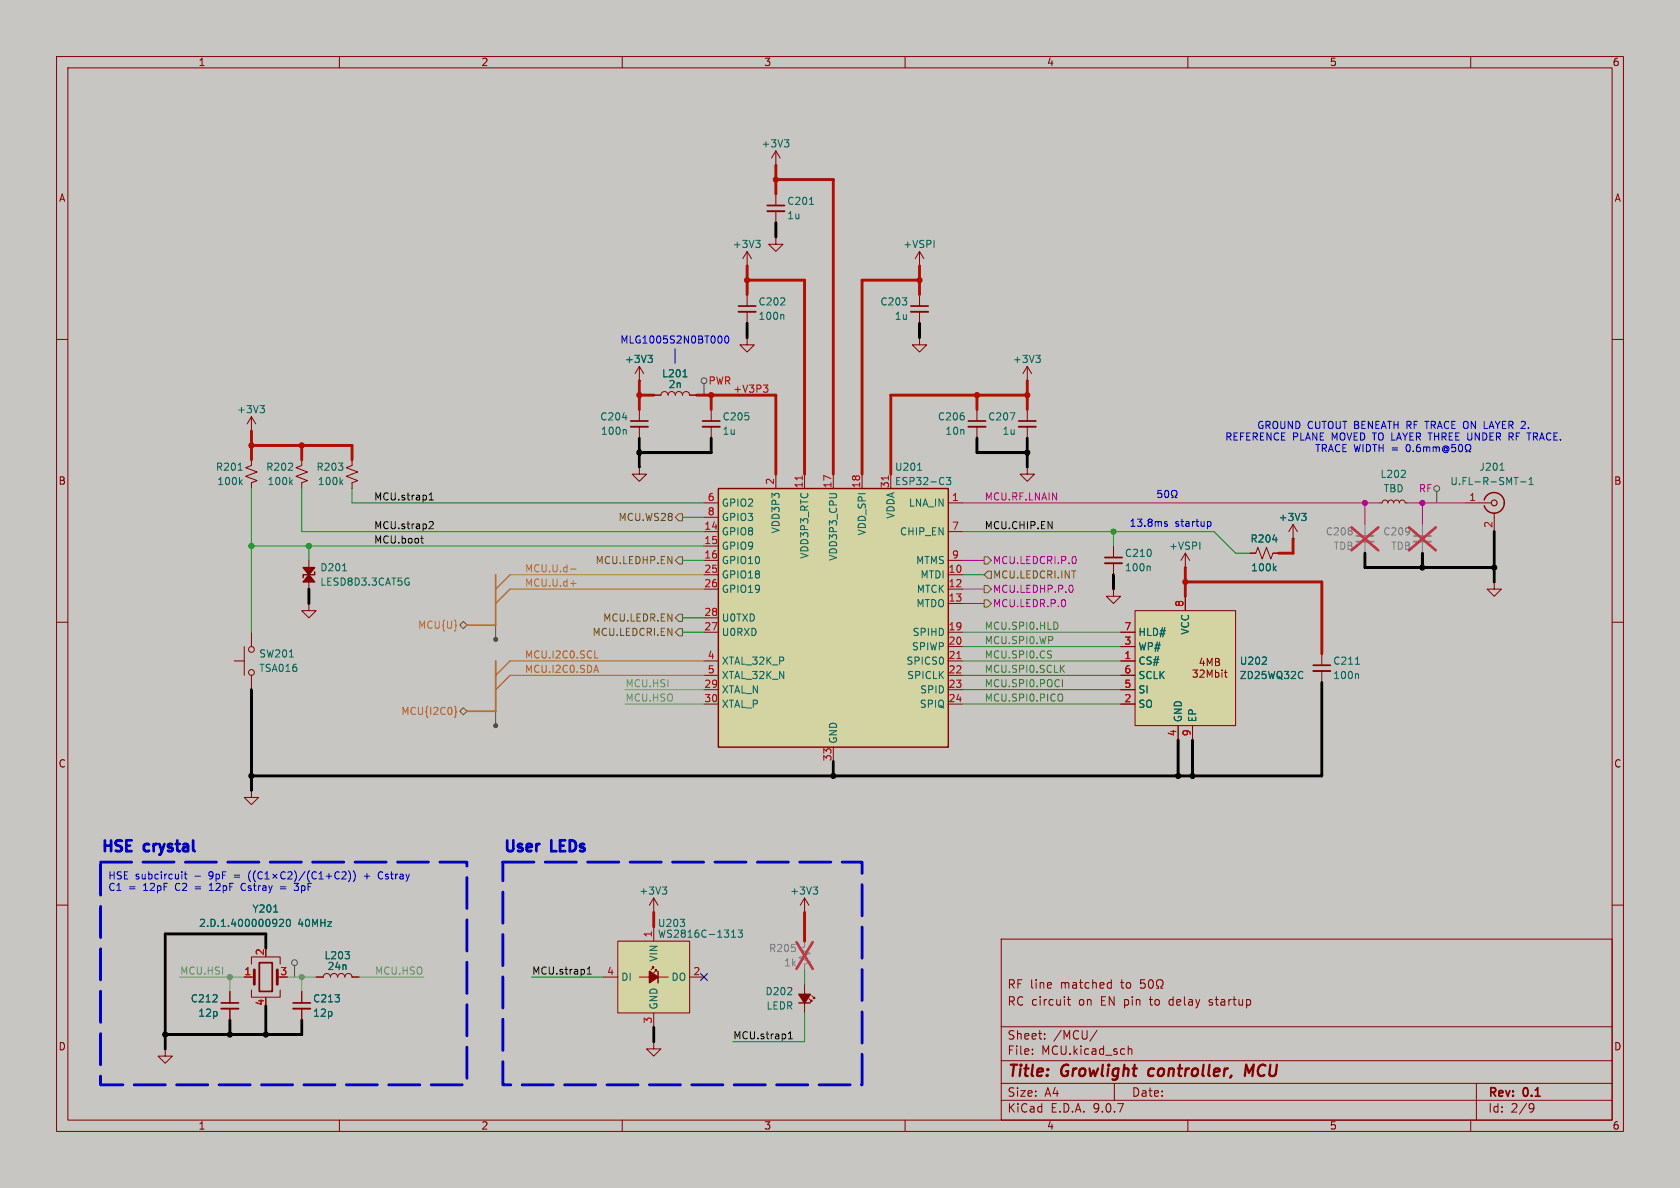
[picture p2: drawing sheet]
<svg xmlns="http://www.w3.org/2000/svg" width="297mm" height="210mm" viewBox="0 0 297 210" stroke-linecap="round" stroke-linejoin="round" font-family="sans-serif">
<path d="M0 0h297v210h-297z" fill="#c8c6c2" stroke="#c8c6c2" stroke-width=".18"/>
<g fill="none" stroke="#840000" stroke-width=".18">
<path d="M10 10h277v190h-277zM12 12h273v186h-273zM60 10v2M110 10v2M160 10v2M210 10v2M260 10v2M132.1 59.7v1.3h-1.3l1.3 1.2 1.2-1.2h-1.2M132.1 59.7h.1M132.1 47h.1M132.1 44.5v2.5M132.1 52.1v2"/>
<path d="M132.1 55.1v2.1M132.1 44.5l-.8 1.2M132.1 44.5l.7 1.2M137.2 41.9v1.3h-1.3l1.3 1.3 1.2-1.3h-1.2M137.2 41.9h.1M162.6 47h.1M162.6 59.7v1.3h1.2l-1.2 1.2-1.3-1.2h1.3M162.6 59.7h.1M162.6 44.5v2.5M162.6 52.1v2M162.6 55.1v2.1M162.6 44.5l-.8 1.2"/>
<path d="M162.6 44.5l.7 1.2M10 60h2M44.4 76.2h.1M44.4 73.7v2.5M44.4 73.7l-.7 1.2M44.4 73.7l.8 1.2M113 67.3h.1M113 64.8l-.7 1.2M113 64.8l.8 1.2M113 64.8v2.5M113 72.4v2M113 75.4v2.1"/>
<path d="M115.6 69.9h1.2a.64 .64 0 0 1 .7-.7 .64 .64 0 0 1 .6 .7 .64 .64 0 0 1 .6-.7 .64 .64 0 0 1 .7 .7 .64 .64 0 0 1 .6-.7 .64 .64 0 0 1 .6 .7 .64 .64 0 0 1 .7-.7 .64 .64 0 0 1 .6 .7h1.3M172.7 72.4v2M172.7 75.4v2.1M181.6 67.3h.1M181.6 64.8v2.5M181.6 72.4v2M181.6 75.4v2.1M181.6 64.8l-.8 1.2M181.6 64.8l.8 1.2M285 60h2M44.4 81.3v1l-1 .4 2.1 .7-2.1 .8 2.1 .8-1.1 .3v1.1M53.3 81.3v1l-1 .4 2.1 .7-2.1 .8 2.1 .8-1.1 .3v1.1"/>
<path d="M54.6 99.1v5M62.2 81.3v1l-1 .4 2 .7-2 .8 2 .8-1 .3v1.1M181.6 82.6v1.2h1.3l-1.3 1.3-1.3-1.3h1.3M181.6 82.6h.1M209.5 97.8l-.7 1.3M209.5 97.8l.8 1.3M209.5 97.8v2.5M221 97.8h1l.4-1 .7 2 .8-2 .8 2 .3-1h1.1M228.6 95.3h.1M228.6 92.7l-.8 1.3M228.6 92.7l.8 1.3M228.6 92.7v2.6"/>
<path d="M243.8 88.9h.5l.2-.4 .4-.1 .3 .1 .2 .4 .1-.4 .4-.1 .3 .1 .2 .4 .1-.4 .4-.1 .3 .1 .2 .4 .1-.4 .4-.1 .4 .1 .1 .4h.5M259.1 88.9h4.6M264.2 90.7v3.3M10 110h2M41.4 116.8h1.8M43.2 114.3v5.1M44.4 111.8v2.5M44.4 119.4v2.5M54.6 106.7v1.3h1.3l-1.3 1.2-1.3-1.2h1.3M54.6 106.7h.1M209.5 100.3h.1M264.2 102.9v1.2h1.2l-1.2 1.3-1.3-1.3h1.3"/>
<path d="M264.2 102.9h.1M285 110h2M44.4 139.7v1.3h1.3l-1.3 1.2-1.2-1.2h1.2M44.4 139.7h.1M115.6 158.8l-.8 1.2M115.6 158.8l.7 1.2M115.6 158.8v2.5M142.2 158.8l-.7 1.2M142.2 158.8l.8 1.2M142.2 158.8v2.5M10 160h2M115.6 161.3h.1"/>
<path d="M142.2 161.3h.1M142.2 174v5.1M143 176.5l.5 .5v-.2v.2h-.2M143.5 176l.5 .5v-.2v.2h-.2M177 166h108v32h-108zM188.7 176.7h.5M188.9 176.2v1.3l.3 .2M196 173.7l.5 .1M196.5 173.2v1.5M196.5 174.6l-.5 .1M202.4 173.2h-.7l-.1 .7 .2-.1h.5l.2 .3-.1 .5-.2 .1-.6-.1M203.2 173.3l.2-.1a.81 .81 0 0 1 .6 .6 .81 .81 0 0 1-.3 .8l-.2 .1a.81 .81 0 0 1-.3-1.4z"/>
<path d="M204.5 174.7h.3v-.3a.64 .64 0 0 1-.3-.9 .64 .64 0 0 1 .9-.2 .69 .69 0 0 1-.2 1.1v.3h.4M213.7 177.6l.2 .1M213.8 176.8v.3M285 160h2M60 198v2M110 198v2M160 198v2M177 194.5h108M177 191.5h108M177 187.5h108M177 181.5h108M182.5 186.3v.1"/>
<path d="M182.5 185.5v.1M184.7 183.6v.1M184.7 182.8v.1M194 182.1l-1.3 2M197 191.5v3M199.5 184.9v1.5M199.5 185.5l.2-.1 .3 .1 .1 .9M210 198v2M260 198v2M261 191.5v6.5M270.6 195.1l.5 .1a.99 .99 0 0 1-.4 1.4h-.2M271.2 195.7l-.3 .3h-.3"/>
<circle cx="44.5" cy="118.9" r=".51"/>
<circle cx="44.5" cy="114.8" r=".51"/>
</g>
<path d="M203.2 189.1l-.2 .7 .3 .4M221.6 188.2l-.8 1.4-.5-1.4-.2 2" fill="none" stroke="#840000" stroke-width=".4"/>
<g fill="none" stroke="#006464" stroke-width=".18">
<path d="M133.6 42.5h.8l-.4 .5M134.1 43l.3 .2v.3l-.3 .3M138.4 55.6l.2 .2v.7M165.1 42.5v1.3M46 71.7h.7l-.4 .5M46.5 72.2l.2 .2v.3l-.2 .3M110 73.8h.8M110.5 75.9l.2 .2v.7M114.5 62.8h.8l-.4 .5M115.1 63.3l.2 .2v.3l-.2 .3M120.7 66.6h.8M178.6 73h.8l-.5 1.2"/>
<path d="M183.1 62.8h.8l-.4 .5M183.7 63.3l.2 .2v.3l-.2 .3M42.1 83.1h.7M42.5 85.2l.3 .5M42.8 84.8l-.5 .5M51.4 85.2l.3 .5M51.7 84.8l-.5 .5M60.2 85.2l.4 .5M60.6 84.8l-.5 .5M212.1 95.8v1.3M225 95.4h.8M230.1 90.7h.8l-.4 .5"/>
<path d="M230.7 91.2l.2 .3v.3l-.2 .2M247.7 84.4h.8M248.4 83.3v.4M265.2 83.1h.7M267.7 84.4h.7M268.8 85.2h1M270.3 85.7h.7M270.3 84.8l.4-.4v1.3M51.2 116.1h.7M60.6 100.9h.7M72.1 102.9h.2v.4l-.2 .1M72.2 102.2h.1"/>
<path d="M225.2 100.4l.4 .5M225.6 100.1l-.5 .4M117.1 156.8h.8l-.5 .5M117.6 157.3l.3 .2v.3l-.3 .3M143.8 156.8h.7l-.4 .5M144.3 157.3l.2 .2v.3l-.2 .3"/>
</g>
<path d="M130.6 54.1h3M161 54.1h3.1M111.5 74.4h3.1M171.2 74.4h3M180.1 74.4h3" fill="none" stroke="#840000" stroke-width=".3"/>
<path d="M130.6 55.1h3M161 55.1h3.1M111.5 75.4h3.1M171.2 75.4h3M180.1 75.4h3" fill="none" stroke="#840000" stroke-width=".33"/>
<path d="M262.4 88.4a1.81 1.81 0 0 1 2.8-1 1.81 1.81 0 0 1 0 2.9 1.81 1.81 0 0 1-2.8-.9M55.6 101.1v.5h-2v.5M141.2 177.3h2.1" fill="none" stroke="#840000" stroke-width=".25"/>
<circle cx="264.2" cy="88.9" r=".51" fill="none" stroke="#840000" stroke-width=".2"/>
<g fill="#840000" stroke="#840000" stroke-width=".25">
<path d="M53.6 100.3h2l-1 1.3z"/>
<path d="M54.6 101.6l1 1.3h-2z"/>
<path d="M141.2 175.8h2.1l-1.1 1.5z"/>
</g>
<path d="M239.8 94.7h3M249.9 94.7h3.1" fill="none" stroke="#858482" stroke-width=".3"/>
<path d="M239.8 95.8h3M249.9 95.8h3.1" fill="none" stroke="#858482" stroke-width=".33"/>
<path d="M241.3 92.7v2M241.3 95.8v2M251.5 92.7v2M251.5 95.8v2M142.2 166.4v1l-1 .4 2.1 .7-2.1 .8 2.1 .8-1.1 .3v1.1" fill="none" stroke="#858482" stroke-width=".18"/>
<path d="M238.9 93.2l4.8 4.1M243.7 93.2l-4.8 4.1M249.1 93.2l4.7 4.1M253.8 93.2l-4.7 4.1M140.8 166.5l2.9 4.8M143.7 166.5l-2.9 4.8" fill="none" stroke="#e12e31" stroke-width=".46"/>
<path d="M109.2 166.4h12.7v12.7h-12.7z" fill="#d4d4a2"/>
<path d="M114.8 171.7l1.5 1-1.5 1z" fill="#840000" stroke="#840000" stroke-width=".25"/>
<g fill="none" stroke="#840000" stroke-width=".18">
<path d="M40.6 175.3v2M40.6 178.3v2M43.2 172.7h1.8M44.4 170.4v-1.2h5.1v1.2M44.4 175v1.3h5.1v-1.3M47 176.3v.2M53.3 175.3v2M53.3 178.3v2M55.9 172.7h1.2a.64 .64 0 0 1 .7-.6 .64 .64 0 0 1 .6 .6 .64 .64 0 0 1 .7-.6 .64 .64 0 0 1 .6 .6 .64 .64 0 0 1 .6-.6 .64 .64 0 0 1 .7 .6 .64 .64 0 0 1 .6-.6 .64 .64 0 0 1 .6 .6h1.3M106.7 172.7h2.5M109.2 166.4h12.7v12.7h-12.7zM113 172.7h5.1"/>
<path d="M115.6 171.2v-.3h-.3h.3l-.5 .6M115.6 163.8v2.6M115.6 179.1v2.5M116.1 171.7v-.2h-.3h.3l-.5 .5M121.9 172.7h2.6M29.2 185.4v1.3h1.3l-1.3 1.3-1.3-1.3h1.3M29.2 185.4h.1M115.6 184.2v1.2h1.2l-1.2 1.3-1.3-1.3h1.3M115.6 184.2h.1"/>
</g>
<path d="M116.3 171.7v2" fill="none" stroke="#840000" stroke-width=".25"/>
<path d="M48.4 161.2h.7M49.4 162.6l.5-.1 .2 .4-.8 .9h.8M50.7 162.6l.2-.1a.68 .68 0 0 1 .5 .6 .68 .68 0 0 1-.5 .7l-.2-.1-.1-.4zM61 168.2h.8l-.4 .5M61.7 168.8v.6M120.2 162.5h.8l-.4 .5M121 163.1v.6M129.3 165.7h.7M129.3 164.8l.4-.4v1.3M130.5 164.4h.8l-.5 .5 .4 .1v.6l-.2 .1-.5-.1" fill="none" stroke="#006464" stroke-width=".18"/>
<path d="M39.1 177.3h3.1M45.8 170.2h2.3v5.1h-2.3zM51.8 177.3h3.1" fill="none" stroke="#840000" stroke-width=".3"/>
<path d="M39.1 178.3h3.1M51.8 178.3h3.1" fill="none" stroke="#840000" stroke-width=".33"/>
<path d="M45 171.5v2.5M49 171.5v2.5" fill="none" stroke="#840000" stroke-width=".51"/>
<path d="M127 86.4h40.6v45.7h-40.6z" fill="#d4d4a2"/>
<path d="M127 86.4h40.6v45.7h-40.6z" fill="none" stroke="#840000" stroke-width=".25"/>
<g fill="none" stroke="#840000" stroke-width=".18">
<path d="M125.7 72.4v2M125.7 75.4v2.1M113 82.6v1.2h-1.2l1.2 1.3 1.3-1.3h-1.3M113 82.6h.1M124.5 88.9h2.5M124.5 91.4h2.5M124.5 94h2.5M124.5 96.5h2.5M124.5 99.1h2.5M137.2 83.8v2.6M142.2 83.8v2.6M147.3 83.8v2.6"/>
<path d="M152.4 83.8v2.6M157.5 83.8v2.6M167.6 88.9h2.6M167.6 94h2.6M167.6 99.1h2.6M196.8 96.5v2.1M196.8 99.6v2M124.5 101.6h2.5M124.5 104.1h2.5M124.5 109.2h2.5M124.5 111.8h2.5M124.5 116.8h2.5"/>
<path d="M124.5 119.4h2.5M167.6 101.6h2.6M167.6 104.1h2.6M167.6 111.8h2.6M167.6 116.8h2.6M167.6 119.4h2.6M167.6 106.7h2.6M167.6 114.3h2.6M196.8 104.1v1.3h1.3l-1.3 1.3-1.2-1.3h1.2M196.8 104.1h.1M233.7 115.6v2M233.7 118.6v2.1"/>
<path d="M124.5 121.9h2.5M124.5 124.5h2.5M147.3 132.1v2.5M167.6 121.9h2.6M167.6 124.5h2.6"/>
</g>
<path d="M141.8 84.1v.7M157.1 84.1v.7M169.2 116.4h.7" fill="none" stroke="#a90000" stroke-width=".18"/>
<path d="M162.2 83.1h.7M167.3 84.4h.8l-.4 .5 .3 .1v.5l-.2 .2-.5-.2M203.2 100.1l.1 .1v.7M239.6 117.4h.8M240 119.1l.2 .2v.7" fill="none" stroke="#006464" stroke-width=".18"/>
<path d="M124.2 74.4h3.1M195.3 98.6h3.1M232.2 117.6h3" fill="none" stroke="#840000" stroke-width=".3"/>
<path d="M124.2 75.4h3.1M195.3 99.6h3.1M232.2 118.6h3" fill="none" stroke="#840000" stroke-width=".33"/>
<path d="M200.7 108h17.7v20.3h-17.7z" fill="#d4d4a2"/>
<g fill="none" stroke="#840000" stroke-width=".18">
<path d="M137.2 29.2h.1M137.2 26.7l-.8 1.2M137.2 26.7l.7 1.2M137.2 26.7v2.5M137.2 34.3v2M137.2 37.3v2.1M113 67.3h.1M115.6 69.9h1.2M121.9 69.9h1.3M221 97.8h1M225 97.8h1.1M228.6 95.3h.1"/>
<path d="M196.8 104.1h.1M198.1 116.8h2.6M198.1 119.4h2.6M198.1 111.8h2.6M198.1 114.3h2.6M200.7 108h17.7v20.3h-17.7zM209.5 105.4v2.6M210.9 118.4h.8l-.4 .5 .3 .1v.6l-.2 .1-.5-.1M212.2 118.6l.4-.2 .3 .4-.8 .9h.8M212.5 116.3l-.3 .9h.7M212.8 116.8v.9M213.4 117.7v-1.3l.5 .9 .4-.9v1.3"/>
<path d="M213.4 119.7v-1.3l.5 .9 .4-.9v1.3M214.9 116.4h.4l.2 .2-.2 .4 .2 .1 .1 .3-.2 .3h-.5zM214.9 118.4v1.3M214.9 117h.4M214.9 118.9h.3l.3 .2-.1 .6h-.5M216 118.4v.2M216 118.9v.8M216.5 118.9h.4M216.6 118.4v1.1l.3 .2M198.1 121.9h2.6M198.1 124.5h2.6M208.3 128.3v2.5"/>
<path d="M210.8 128.3v2.5M40.6 175.3v2M40.6 178.3v2M43.2 172.7h1.2M53.3 175.3v2M53.3 178.3v2M55.9 172.7h1.2M62.2 172.7h1.3"/>
</g>
<g fill="none" stroke="#006464" stroke-width=".18">
<path d="M138.7 24.7h.8l-.5 .5M139.2 25.2l.3 .2v.3l-.3 .3M143.1 36.1h.7M114.5 62.8h.8l-.4 .5M115.1 63.3l.2 .2v.3l-.2 .3M120.7 66.6h.8M225 95.4h.8M230.1 90.7h.8l-.4 .5M230.7 91.2l.2 .3v.3l-.2 .2M223.1 117.4h.8M223.8 116.3v.4M225.2 100.4l.4 .5"/>
<path d="M225.6 100.1l-.5 .4M230.1 118.7l.2 .1M230.3 119.8l-.2 .2M48.4 161.2h.7M49.4 162.6l.5-.1 .2 .4-.8 .9h.8M50.7 162.6l.2-.1a.68 .68 0 0 1 .5 .6 .68 .68 0 0 1-.5 .7l-.2-.1-.1-.4zM61 168.2h.8l-.4 .5M61.7 168.8v.6"/>
</g>
<path d="M135.6 36.3h3.1" fill="none" stroke="#840000" stroke-width=".3"/>
<path d="M135.6 37.3h3.1" fill="none" stroke="#840000" stroke-width=".33"/>
<g fill="none" stroke="#484848" stroke-width=".18">
<path d="M124.5 67.8v2.1M254 86.9v2M87.6 110.5v2.2M87.6 125.7v2.2M52.1 170.7v2"/>
<circle cx="124.5" cy="67.3" r=".51"/>
<circle cx="254" cy="86.4" r=".51"/>
<circle cx="52.1" cy="170.2" r=".51"/>
</g>
<g fill="#484848" stroke="#484848" stroke-width=".18">
<circle cx="87.6" cy="113" r=".36"/>
<circle cx="87.6" cy="128.3" r=".36"/>
</g>
<path d="M105.1 118.5h.6M105.1 116.3h.7M105.4 117.6l.4 1.3M124.5 119.4h-34.3l-2.6 2.5M124.5 116.8h-34.3l-2.6 2.6M80.3 124.9l.3 .1v.6l.1 .2-.1 .2v.6l-.3 .2" fill="none" stroke="#c3670e" stroke-width=".18"/>
<path d="M120 98.4h.6v1.3h-.6l-.6-.6zM120 90.8h.6v1.3h-.6l-.6-.7zM174 98.4h.6l.7 .7-.7 .6h-.6zM81.3 110.5l.6-.6 .6 .6-.6 .6zM120 111.1h.6v1.3h-.6l-.6-.6zM120 108.6h.6v1.3h-.6l-.6-.7zM174 103.5h.6l.7 .6-.7 .7h-.6zM174 106h.6l.7 .7-.7 .6h-.6zM174.6 101h.7v1.2h-.7l-.6-.6zM81.3 125.7l.6-.6 .6 .6-.6 .7z" fill="none" stroke="#725600" stroke-width=".18"/>
<path d="M170.2 99.1h3.8M190.1 98.5l.1 .4-.1 .6M170.2 106.7h3.8M170.2 104.1h3.8M189.5 103.5l.2 .4-.2 .8" fill="none" stroke="#a900c2" stroke-width=".18"/>
<g fill="none" stroke="#50831a" stroke-width=".18">
<path d="M170.2 116.8h27.9M170.2 111.8h27.9M170.2 119.4h27.9M170.2 114.3h27.9M185.7 115.1h.2M185.8 115.8v.4M186.8 110l.2 .5-.2 .7M187.6 118.1l.6 .8M188.2 117.6l-.7 .7M170.2 124.5h27.9M170.2 121.9h27.9M187.7 122.7a.9 .9 0 0 1 0 1.2"/>
<path d="M187.8 120.1v1.3"/>
</g>
<path d="M74.4 95.2h.4M74.5 95.8l.3 .2M75.9 88.4h.7M75.9 87.5l.3-.4v1.3M75.9 92.3l.5-.1 .2 .4-.8 .9h.8M103.8 172.2h.7M103.8 171.3l.4-.4v1.3M139.4 183.6h.7M139.4 182.7l.3-.3v1.2" fill="none" stroke="#0f0f0f" stroke-width=".18"/>
<path d="M100.9 103.1h.9M100.9 100.6h.9M124.5 101.6h-34.3l-2.6 2.5M124.5 104.1h-34.3l-2.6 2.6" fill="none" stroke="#af8226" stroke-width=".18"/>
<path d="M135 68.1h.7l-.4 .5 .4 .1v.4l-.2 .2h-.4" fill="none" stroke="#b10e00" stroke-width=".18"/>
<g fill="none" stroke="#0000c2" stroke-width=".18">
<path d="M127.5 59.5l.1 .4-.1 .6M128.2 59.5l.2-.1a.68 .68 0 0 1 .5 .6 .68 .68 0 0 1-.5 .7l-.2-.2-.1-.3zM119.3 61.7v2.5M248.7 78.7a.69 .69 0 0 0 .3 1.1l.2-.1 .1-.3-.1-.7M249.9 79.7v.1M250.6 78.7a.99 .99 0 0 0-.1 1.1h.5l.1-.5-.2-.2h-.3l-.2 .2M251.7 79.1l.3-.1 .2 .2M251.7 79v.8M252.2 79.2l.2-.2 .3 .1 .1 .7M252.2 79.2v.6M253.4 79.1l.3-.1 .2 .2M253.4 79v.8"/>
<path d="M253.9 79.2l.2-.2 .3 .1 .1 .7M253.9 79.2v.6M255.8 79.2a.31 .31 0 0 0-.4 0 .31 .31 0 0 0 0 .4 .31 .31 0 0 0 .4 0M255.8 79.1v.5M255.8 79.6l.2 .1a.55 .55 0 0 0-.3-.9 .55 .55 0 0 0-.7 .6 .61 .61 0 0 0 .4 .6 .61 .61 0 0 0 .6-.2M256.7 78.6l-.1 .6 .2-.1h.4l.2 .5-.3 .2-.5-.1M258 78.7a.69 .69 0 0 0 .3 1.1l.1-.1 .2-.3-.2-.7M259.2 78.6a.58 .58 0 0 0 .2 1v.2h-.4M259.8 78.6a.58 .58 0 0 1-.1 1v.2h.3M205.3 86.7h-.6v.6l.2-.1h.4l.1 .2-.1 .4-.1 .2-.5-.2M205.9 92.6l.4 .1 .1 .2-.2 .1h-.3M205.9 92.3h.4"/>
<path d="M206 86.8l.2-.1a.68 .68 0 0 1 .4 .6 .68 .68 0 0 1-.4 .7l-.2-.2-.1-.3zM207.1 88h.3v-.3a.54 .54 0 0 1-.3-.7 .54 .54 0 0 1 .8-.2 .58 .58 0 0 1-.1 .9v.3h.3M213.6 92.2l.4 .1 .1 .1-.1 .5-.4 .1M32.2 154.1v.1M32.2 154.5v.9M32.6 154.5h.5M32.8 154.1v1.1l.3 .2M37 157.4h.7M43 156.2a.68 .68 0 0 0-.4 .6 .68 .68 0 0 0 .4 .6M44.3 153.9a1.46 1.46 0 0 0 0 2M45.2 153.9a1.46 1.46 0 0 0 0 2M46.4 154.2a.6 .6 0 0 0-.9 .5 .6 .6 0 0 0 .6 .7l.3-.1"/>
<path d="M46.8 155.4h.8M46.8 154.5l.4-.4v1.3M48.2 154.5l.8 .8M49 154.5l-.8 .8M49.6 156.8h.9M49.6 157.1h.9M50.4 154.2a.6 .6 0 0 0-.8 .5 .6 .6 0 0 0 .6 .7l.2-.1M50.9 154.2l.5-.1 .2 .4-.8 .9h.8M52 156.2h.8l-.4 .4 .3 .1 .1 .2M52 153.9a1.46 1.46 0 0 1 0 2M52.8 157.2l-.3 .2h-.3M53.9 154l-1.1 1.7"/>
<path d="M54.7 153.9a1.46 1.46 0 0 0 0 2M55.9 154.2a.6 .6 0 0 0-.8 .5 .6 .6 0 0 0 .6 .7l.2-.1M56.4 155.4h.7M56.4 154.5l.4-.4v1.3M57.7 154.9h.9M58.2 154.4v1M60 154.2a.6 .6 0 0 0-.9 .5 .6 .6 0 0 0 .6 .7l.3-.1M60.5 154.2l.4-.1 .3 .4-.8 .9h.8M61.6 153.9a1.46 1.46 0 0 1 0 2M62.5 153.9a1.46 1.46 0 0 1 0 2M64.4 154.9h1M67.4 154.1a.64 .64 0 0 0-.5 .6 .64 .64 0 0 0 .5 .7"/>
</g>
<path d="M87.6 101.6v8.9h-5.1" fill="none" stroke="#af8226" stroke-width=".3"/>
<path d="M87.6 116.8v8.9h-5.1" fill="none" stroke="#c3670e" stroke-width=".3"/>
<g fill="none" stroke="#000" stroke-width=".51">
<path d="M137.2 39.4v2.5M132.1 57.2v2.5M162.6 57.2v2.5M113 77.5v5.1M125.7 77.5v2.5h-12.7M172.7 77.5v2.5h8.9M181.6 77.5v5.1M241.3 97.8v2.5h22.9M251.5 97.8v2.5M264.2 94v8.9M54.6 104.1v2.6M196.8 101.6v2.5"/>
<path d="M44.4 121.9v17.8M147.3 134.6v2.6M208.3 130.8v6.4M210.8 130.8v6.4M233.7 120.7v16.5h-189.3M47 167.6v-2.5h-17.8v20.3M47 177.8v5.1M40.6 180.3v2.6M53.3 180.3v2.6h-24.1M115.6 181.6v2.6"/>
</g>
<g fill="none" stroke="#009600" stroke-width=".18">
<path d="M44.4 96.5h80.1M44.4 86.4v25.4M53.3 86.4v7.6h71.2M54.6 96.5v2.6M62.2 86.4v2.5h62.3M120.6 91.4h3.9M120.6 99.1h3.9M170.2 94h44.4l3.8 3.8h2.6M196.8 94v2.5M120.6 111.8h3.9M120.6 109.2h3.9M170.2 101.6h3.8"/>
<path d="M94 172.7h12.7M142.2 171.5v2.5M142.2 179.1v5.1h-12.7"/>
</g>
<path d="M170.2 88.9h73.6M241.3 88.9v3.8M248.9 88.9h10.2M251.5 88.9v3.8" fill="none" stroke="#ce006b" stroke-width=".18"/>
<g fill="none" stroke="#b10e00" stroke-width=".51">
<path d="M137.2 31.8h10.1v52M137.2 29.2v5.1M132.1 49.5h10.1v34.3M132.1 47v5.1M162.6 47v5.1M162.6 49.5h-10.2v34.3M44.4 78.7h17.8v2.6M44.4 76.2v5.1M53.3 78.7v2.6M113 69.9h2.6M113 67.3v5.1M123.2 69.9h14v13.9"/>
<path d="M125.7 69.9v2.5M172.7 69.9v2.5M181.6 69.9h-24.1v13.9M181.6 67.3v5.1M228.6 95.3v2.5h-2.5M209.5 100.3v5.1M209.5 102.9h24.2v12.7M115.6 161.3v2.5M142.2 161.3v5.1"/>
</g>
<path d="M110.5 121.9h14M110.5 124.5h14M31.7 172.7h11.5M40.6 172.7v2.6M50.8 172.7h5.1M53.3 172.7v2.6M63.5 172.7h11.4" fill="none" stroke="#689461" stroke-width=".18"/>
<path d="M123.9 172.1l1.2 1.2M125.1 172.1l-1.2 1.2" fill="none" stroke="#000084" stroke-width=".18"/>
<path d="M17.8 152.4h64.7v39.4h-64.7zM88.9 152.4h63.5v39.4h-63.5z" fill="none" stroke="#0000c2" stroke-width=".5" stroke-dasharray="5.5 2"/>
<g fill="#689461" stroke="#689461" stroke-width=".18">
<circle cx="53.3" cy="172.7" r=".46"/>
<circle cx="40.6" cy="172.7" r=".46"/>
</g>
<g fill="#ce006b" stroke="#ce006b" stroke-width=".18">
<circle cx="241.3" cy="88.9" r=".46"/>
<circle cx="251.5" cy="88.9" r=".46"/>
</g>
<g fill="#000" stroke="#000" stroke-width=".18">
<circle cx="113" cy="80" r=".46"/>
<circle cx="181.6" cy="80" r=".46"/>
<circle cx="251.5" cy="100.3" r=".46"/>
<circle cx="264.2" cy="100.3" r=".46"/>
<circle cx="44.4" cy="137.2" r=".46"/>
<circle cx="147.3" cy="137.2" r=".46"/>
<circle cx="208.3" cy="137.2" r=".46"/>
<circle cx="210.8" cy="137.2" r=".46"/>
<circle cx="29.2" cy="182.9" r=".46"/>
<circle cx="40.6" cy="182.9" r=".46"/>
<circle cx="47" cy="182.9" r=".46"/>
</g>
<g fill="#b10e00" stroke="#b10e00" stroke-width=".18">
<circle cx="172.7" cy="69.9" r=".46"/>
<circle cx="181.6" cy="69.9" r=".46"/>
<circle cx="162.6" cy="49.5" r=".46"/>
<circle cx="44.4" cy="78.7" r=".46"/>
<circle cx="53.3" cy="78.7" r=".46"/>
<circle cx="113" cy="69.9" r=".46"/>
<circle cx="132.1" cy="49.5" r=".46"/>
<circle cx="125.7" cy="69.9" r=".46"/>
<circle cx="137.2" cy="31.8" r=".46"/>
<circle cx="209.5" cy="102.9" r=".46"/>
</g>
<g fill="#009600" stroke="#009600" stroke-width=".18">
<circle cx="54.6" cy="96.5" r=".46"/>
<circle cx="44.4" cy="96.5" r=".46"/>
<circle cx="196.8" cy="94" r=".46"/>
</g>
<g font-size="2.8" fill="#840000">
<text x="178" y="190.9">Title:</text>
<text x="187.7" y="190.9">Growlight</text>
<text x="203.9" y="190.9">controller,</text>
<text x="221.7" y="190.9">MCU</text>
</g>
<g font-size="2.7" fill="#0000c2">
<text x="17.8" y="151.3">HSE</text>
<text x="25.8" y="151.3">crystal</text>
<text x="88.9" y="151.3">User</text>
<text x="97.7" y="151.3">LEDs</text>
</g>
<g font-size="2.1" fill="#840000">
<text x="178" y="178">RC circuit</text>
<text x="178" y="175">RF line</text>
<text x="187.5" y="175">matched</text>
<text x="190.7" y="178">on</text>
<text x="194.8" y="178">EN pin</text>
<text x="198.3" y="175">to</text>
<text x="203.7" y="178">to</text>
<text x="207.2" y="178">delay</text>
<text x="214.5" y="178">startup</text>
<text x="178" y="184">Sheet:</text>
<text x="186.2" y="184">/MCU/</text>
<text x="178" y="186.7">File:</text>
<text x="184.1" y="186.7">MCU.kicad_sch</text>
<text x="178" y="196.9">KiCad</text>
<text x="178" y="194.1">Size:</text>
<text x="184.7" y="194.1">A4</text>
<text x="185.7" y="196.9">E.D.A.</text>
<text x="193.3" y="196.9">9.0.7</text>
<text x="200" y="194.1">Date:</text>
<text x="263" y="194.3">Rev:</text>
<text x="263" y="196.9">Id:</text>
<text x="267.1" y="196.9">2/9</text>
<text x="269.4" y="194.3">0.1</text>
</g>
<g font-size="1.8" fill="#840000">
<text x="35" y="11.9">1</text>
<text x="85" y="11.9">2</text>
<text x="135" y="11.9">3</text>
<text x="185" y="11.9">4</text>
<text x="235" y="11.9">5</text>
<text x="285" y="11.9">6</text>
<text x="10.3" y="35.9">A</text>
<text x="285.3" y="35.9">A</text>
<text x="10.3" y="85.9">B</text>
<text x="285.3" y="85.9">B</text>
<text x="10.3" y="135.9">C</text>
<text x="285.3" y="135.9">C</text>
<text x="10.3" y="185.9">D</text>
<text x="285.3" y="185.9">D</text>
<text x="35" y="199.9">1</text>
<text x="85" y="199.9">2</text>
<text x="135" y="199.9">3</text>
<text x="185" y="199.9">4</text>
<text x="235" y="199.9">5</text>
<text x="285" y="199.9">6</text>
</g>
<g font-size="1.8" fill="#006464">
<text x="134.5" y="26.3">+3V3</text>
<text x="139.1" y="36.4">C201</text>
<text x="139.1" y="39">1u</text>
<text x="129.4" y="44">+3V3</text>
<text x="159.6" y="44">+VSPI</text>
<text x="134" y="54.2">C202</text>
<text x="134" y="56.7">100n</text>
<text x="155.5" y="54.2">C203</text>
<text x="158.1" y="56.7">1u</text>
<text x="110.4" y="64.4">+3V3</text>
<text x="179" y="64.4">+3V3</text>
<text x="117" y="66.9">L201</text>
<text x="118.1" y="68.8">2n</text>
<text x="41.8" y="73.3">+3V3</text>
<text x="106" y="74.5">C204</text>
<text x="106.1" y="77.1">100n</text>
<text x="127.6" y="74.5">C205</text>
<text x="127.6" y="77.1">1u</text>
<text x="165.7" y="74.5">C206</text>
<text x="167" y="77.1">10n</text>
<text x="174.6" y="74.5">C207</text>
<text x="177.1" y="77.1">1u</text>
<text x="38.1" y="83.4">R201</text>
<text x="47" y="83.4">R202</text>
<text x="55.8" y="83.4">R203</text>
<text x="158.1" y="83.4">U201</text>
<text x="261.4" y="83.4">J201</text>
<text x="38.3" y="86">100k</text>
<text x="47.2" y="86">100k</text>
<text x="56.1" y="86">100k</text>
<text x="127.5" y="89.8">GPIO2</text>
<text x="158.1" y="86">ESP32-C3</text>
<text x="160.6" y="89.8">LNA_IN</text>
<text x="244" y="84.7">L202</text>
<text x="244.5" y="87.2">TBD</text>
<text x="256.3" y="86">U.FL-R-SMT-1</text>
<text x="127.5" y="92.3">GPIO3</text>
<text x="127.5" y="94.8">GPIO8</text>
<text x="138" y="94.4" transform="rotate(-90 138 94.4)">VDD3P3</text>
<text x="153.3" y="94.8" transform="rotate(-90 153.3 94.8)">VDD_SPI</text>
<text x="158.3" y="91.8" transform="rotate(-90 158.3 91.8)">VDDA</text>
<text x="159" y="94.8">CHIP_EN</text>
<text x="226" y="92.3">+3V3</text>
<text x="56.5" y="101.2">D201</text>
<text x="127.5" y="97.4">GPIO9</text>
<text x="127.5" y="99.9">GPIO10</text>
<text x="143.1" y="98.9" transform="rotate(-90 143.1 98.9)">VDD3P3_RTC</text>
<text x="148.2" y="99.2" transform="rotate(-90 148.2 99.2)">VDD3P3_CPU</text>
<text x="161.8" y="99.9">MTMS</text>
<text x="198.8" y="98.7">C210</text>
<text x="198.8" y="101.2">100n</text>
<text x="206.6" y="97.4">+VSPI</text>
<text x="221" y="96.1">R204</text>
<text x="221.1" y="101.2">100k</text>
<text x="56.5" y="103.7">LESD8D3.3CAT5G</text>
<text x="127.5" y="102.5">GPIO18</text>
<text x="127.5" y="105">GPIO19</text>
<text x="161.9" y="107.5">MTDO</text>
<text x="162" y="105">MTCK</text>
<text x="162.6" y="102.5">MTDI</text>
<text x="127.5" y="110.1">U0TXD</text>
<text x="127.5" y="112.6">U0RXD</text>
<text x="161.2" y="112.6">SPIHD</text>
<text x="201.2" y="112.6">HLD#</text>
<text x="210.4" y="112.3" transform="rotate(-90 210.4 112.3)">VCC</text>
<text x="45.7" y="116.4">SW201</text>
<text x="45.7" y="119">TSA016</text>
<text x="127.5" y="117.7">XTAL_32K_P</text>
<text x="160.2" y="117.7">SPICS0</text>
<text x="161.1" y="115.2">SPIWP</text>
<text x="201.2" y="117.7">CS#</text>
<text x="201.2" y="115.2">WP#</text>
<text x="219.1" y="117.7">U202</text>
<text x="235.6" y="117.7">C211</text>
<text x="127.5" y="120.2">XTAL_32K_N</text>
<text x="127.5" y="122.8">XTAL_N</text>
<text x="127.5" y="125.3">XTAL_P</text>
<text x="160.3" y="120.2">SPICLK</text>
<text x="162.5" y="125.3">SPIQ</text>
<text x="162.6" y="122.8">SPID</text>
<text x="201.2" y="120.2">SCLK</text>
<text x="201.2" y="122.8">SI</text>
<text x="201.2" y="125.3">SO</text>
<text x="219.1" y="120.2">ZD25WQ32C</text>
<text x="235.6" y="120.2">100n</text>
<text x="148.2" y="131.6" transform="rotate(-90 148.2 131.6)">GND</text>
<text x="209.1" y="127.8" transform="rotate(-90 209.1 127.8)">GND</text>
<text x="211.7" y="127.8" transform="rotate(-90 211.7 127.8)">EP</text>
<text x="44.5" y="161.5">Y201</text>
<text x="112.9" y="158.3">+3V3</text>
<text x="139.6" y="158.3">+3V3</text>
<text x="35.1" y="164.1">2.D.1.400000920</text>
<text x="52.7" y="164.1">40MHz</text>
<text x="116.2" y="166">WS2816C-1313</text>
<text x="116.2" y="164.1">U203</text>
<text x="57.3" y="169.8">L203</text>
<text x="57.8" y="171.7">24n</text>
<text x="109.7" y="173.6">DI</text>
<text x="116.4" y="170.1" transform="rotate(-90 116.4 170.1)">VIN</text>
<text x="118.6" y="173.6">DO</text>
<text x="33.6" y="177.4">C212</text>
<text x="35" y="179.9">12p</text>
<text x="55.3" y="177.4">C213</text>
<text x="55.3" y="179.9">12p</text>
<text x="116.4" y="178.6" transform="rotate(-90 116.4 178.6)">GND</text>
<text x="135.2" y="176.1">D202</text>
<text x="135.4" y="178.7">LEDR</text>
</g>
<g font-size="1.8" fill="#0000c2">
<text x="109.6" y="60.9">MLG1005S2N0BT000</text>
<text x="222.1" y="76">GROUND CUTOUT BENEATH RF TRACE ON LAYER 2.</text>
<text x="216.5" y="78.1">REFERENCE PLANE MOVED TO LAYER THREE UNDER RF TRACE.</text>
<text x="232.4" y="80.1">TRACE WIDTH =</text>
<text x="199.6" y="93.3">13.8ms</text>
<text x="207.7" y="93.3">startup</text>
<text x="19" y="155.8">HSE subcircuit</text>
<text x="34.5" y="155.8">-</text>
<text x="37.2" y="155.8">9pF</text>
<text x="41.8" y="155.8">=</text>
<text x="65.2" y="155.8">+</text>
<text x="67.9" y="155.8">Cstray</text>
<text x="19" y="157.8">C1</text>
<text x="22.7" y="157.8">=</text>
<text x="25.4" y="157.8">12pF</text>
<text x="31.3" y="157.8">C2</text>
<text x="34.9" y="157.8">=</text>
<text x="37.7" y="157.8">12pF</text>
<text x="43.5" y="157.8">Cstray</text>
<text x="50.6" y="157.8">=</text>
<text x="53.3" y="157.8">3pF</text>
</g>
<g font-size="1.8" fill="#b10e00">
<text x="125.2" y="68.2">PWR</text>
<text x="129.5" y="69.5">+V3P3</text>
</g>
<g font-size="1.8" fill="#0f0f0f">
<text x="66" y="88.6">MCU.strap1</text>
<text x="66" y="93.6">MCU.strap2</text>
<text x="174" y="93.6">MCU.CHIP.EN</text>
<text x="66" y="96.2">MCU.boot</text>
<text x="94" y="172.4">MCU.strap1</text>
<text x="129.5" y="183.8">MCU.strap1</text>
</g>
<g font-size="1.8" fill="#a90000">
<text x="125" y="88.6">6</text>
<text x="136.9" y="85.8" transform="rotate(-90 136.9 85.8)">2</text>
<text x="142" y="86.4" transform="rotate(-90 142 86.4)">11</text>
<text x="147.1" y="86.4" transform="rotate(-90 147.1 86.4)">17</text>
<text x="152.1" y="86.4" transform="rotate(-90 152.1 86.4)">18</text>
<text x="157.2" y="86.4" transform="rotate(-90 157.2 86.4)">31</text>
<text x="168.2" y="88.6">1</text>
<text x="259.6" y="88.6">1</text>
<text x="124.4" y="93.7">14</text>
<text x="125" y="91.2">8</text>
<text x="168.2" y="93.7">7</text>
<text x="263.9" y="93.4" transform="rotate(-90 263.9 93.4)">2</text>
<text x="124.4" y="96.3">15</text>
<text x="124.4" y="98.8">16</text>
<text x="124.4" y="101.3">25</text>
<text x="167.6" y="101.3">10</text>
<text x="168.2" y="98.8">9</text>
<text x="124.4" y="103.9">26</text>
<text x="167.6" y="103.9">12</text>
<text x="167.6" y="106.4">13</text>
<text x="209.3" y="107.4" transform="rotate(-90 209.3 107.4)">8</text>
<text x="124.4" y="109">28</text>
<text x="124.4" y="111.5">27</text>
<text x="167.6" y="111.5">19</text>
<text x="198.7" y="111.5">7</text>
<text x="125" y="116.6">4</text>
<text x="125" y="119.1">5</text>
<text x="167.6" y="114">20</text>
<text x="167.6" y="116.6">21</text>
<text x="167.6" y="119.1">22</text>
<text x="198.7" y="116.6">1</text>
<text x="198.7" y="119.1">6</text>
<text x="198.7" y="114">3</text>
<text x="124.4" y="121.7">29</text>
<text x="124.4" y="124.2">30</text>
<text x="167.6" y="121.7">23</text>
<text x="167.6" y="124.2">24</text>
<text x="198.7" y="121.7">5</text>
<text x="198.7" y="124.2">2</text>
<text x="208" y="130.2" transform="rotate(-90 208 130.2)">4</text>
<text x="210.6" y="130.2" transform="rotate(-90 210.6 130.2)">9</text>
<text x="147.1" y="134.7" transform="rotate(-90 147.1 134.7)">33</text>
<text x="115.3" y="165.8" transform="rotate(-90 115.3 165.8)">1</text>
<text x="43.1" y="172.5">1</text>
<text x="46.7" y="169" transform="rotate(-90 46.7 169)">2</text>
<text x="49.5" y="172.5">3</text>
<text x="107.2" y="172.5">4</text>
<text x="122.5" y="172.5">2</text>
<text x="46.7" y="177.9" transform="rotate(-90 46.7 177.9)">4</text>
<text x="115.3" y="181" transform="rotate(-90 115.3 181)">3</text>
</g>
<g font-size="1.8" fill="#ce006b">
<text x="174" y="88.6">MCU.RF.LNAIN</text>
<text x="250.7" y="87.2">RF</text>
</g>
<g font-size="1.8" fill="#725600">
<text x="109.2" y="92.3">MCU.WS28</text>
<text x="105.2" y="99.9">MCU.LEDHP.EN</text>
<text x="175.5" y="102.5">MCU.LEDCRI.INT</text>
<text x="104.7" y="112.6">MCU.LEDCRI.EN</text>
<text x="106.5" y="110.1">MCU.LEDR.EN</text>
</g>
<g font-size="1.8" fill="#7d7c7a">
<text x="234.3" y="94.8">C208</text>
<text x="244.4" y="94.8">C209</text>
<text x="235.7" y="97.4">TDB</text>
<text x="245.8" y="97.4">TDB</text>
<text x="135.9" y="168.5">R205</text>
<text x="138.5" y="171">1k</text>
</g>
<g font-size="1.8" fill="#af8226">
<text x="92.7" y="101.3">MCU.U.d-</text>
<text x="92.7" y="103.8">MCU.U.d+</text>
<text x="73.8" y="111.4">MCU{U}</text>
</g>
<g font-size="1.8" fill="#a900c2">
<text x="175.5" y="99.9">MCU.LEDCRI.P.0</text>
<text x="175.5" y="105">MCU.LEDHP.P.0</text>
<text x="175.5" y="107.5">MCU.LEDR.P.0</text>
</g>
<g font-size="1.8" fill="#50831a">
<text x="174" y="111.4">MCU.SPI0.HLD</text>
<text x="174" y="114">MCU.SPI0.WP</text>
<text x="174" y="116.5">MCU.SPI0.CS</text>
<text x="174" y="119">MCU.SPI0.SCLK</text>
<text x="174" y="121.6">MCU.SPI0.POCI</text>
<text x="174" y="124.1">MCU.SPI0.PICO</text>
</g>
<g font-size="1.8" fill="#c3670e">
<text x="92.7" y="119">MCU.I2C0.SDA</text>
<text x="92.7" y="116.5">MCU.I2C0.SCL</text>
<text x="70.8" y="126.6">MCU{I2C0}</text>
</g>
<g font-size="1.8" fill="#689461">
<text x="110.5" y="121.6">MCU.HSI</text>
<text x="110.5" y="124.1">MCU.HSO</text>
<text x="31.7" y="172.4">MCU.HSI</text>
<text x="66.2" y="172.4">MCU.HSO</text>
</g>
</svg>
